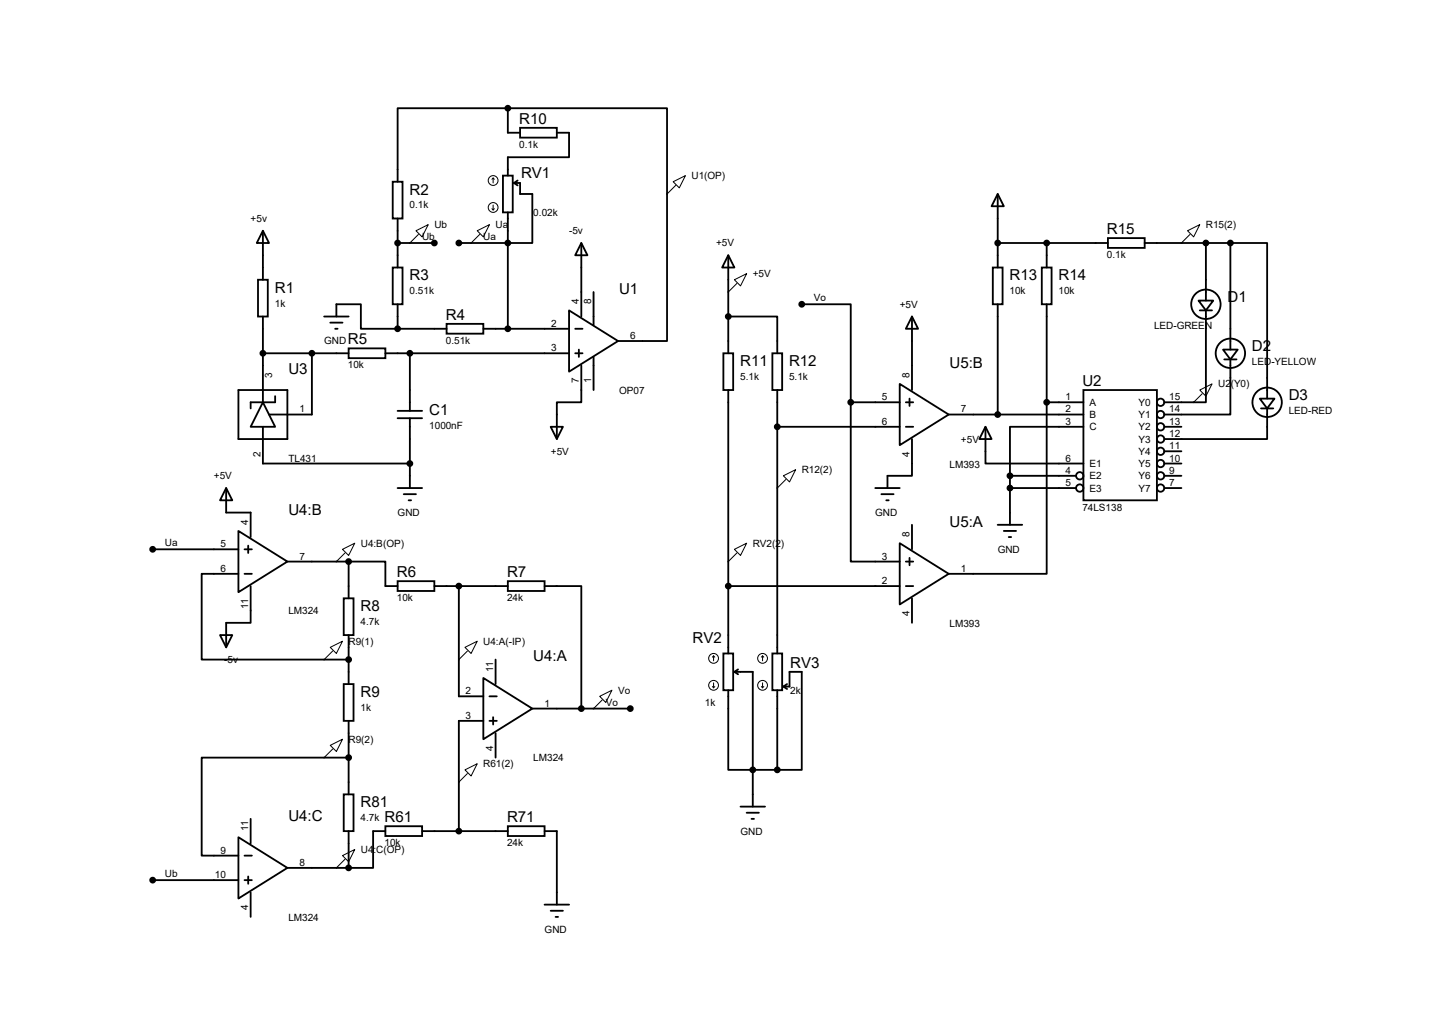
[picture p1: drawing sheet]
<svg xmlns="http://www.w3.org/2000/svg" width="297mm" height="210mm" viewBox="0 0 297 210" stroke-linecap="round" stroke-linejoin="round" font-family="sans-serif">
<g fill="none" stroke="#000" stroke-width=".38">
<path d="M81.4 37.7h2.1v7.6h-2.1zM104.3 36.4h2v7.6h-2zM105.3 22.4h-22.8v15.3M105.3 22.4h33v48.3h-10.1M105.3 22.4v5.1h2.6M106.6 37.9h1.3v2.3h2.5v10.2h-15.2M106.6 37.9l.8 .5M107.4 37.4l-.8 .5M107.9 26.5h7.6v2h-7.6zM115.5 27.5h2.5v5.1h-12.7v3.8M53.5 58h2v7.6h-2zM54.5 47.8l1.3 2.6h-2.5z"/>
<path d="M54.5 47.8v10.2M81.4 55.5h2.1v7.6h-2.1zM82.5 45.3v10.2M82.5 50.4h7.6M105.3 44v24.2M120.6 50.4l1.2 2.5h-2.5zM120.6 50.4v15.2M151 52.9l1.3 2.6h-2.5zM151 52.9v20.3M205.9 55.5h2v7.6h-2zM206.9 40.2l1.3 2.6h-2.5zM206.9 50.4h22.9"/>
<path d="M206.9 40.2v15.3M216.1 55.5h2v7.6h-2zM217.1 50.4v5.1M229.8 49.4h7.6v2h-7.6zM237.4 50.4h17.8M250.1 50.4v11.9M255.2 50.4h7.6v32.2M255.2 50.4v22.1M54.5 65.6v17.8M54.5 73.2h17.8M64.7 73.2v12.7h-8.9M67.2 65.6h5.1"/>
<path d="M68.5 66.9h2.5M69.5 68.2h.5M69.8 65.6v-2.5h5v5.1h7.7M72.3 72.2h7.6v2.1h-7.6zM79.9 73.2h38.1M82.5 68.2h10.1M82.5 63.1v5.1M85 73.2v12M92.6 67.1h7.6v2.1h-7.6zM100.2 68.2h17.8M118 64.3l10.2 6.4-10.2 6.3zM119.3 68.2h1.5"/>
<path d="M119.3 73.2h1.5M120.1 72.5v1.5M120.6 75.8v7.6h-5.1v7.6M123.1 60.5v6.9M123.1 74v6.9M150 73.2h2.1v7.7h-2.1zM151 65.6h10.2v7.6M160.2 73.2h2v7.7h-2zM166.3 63.1h10.1v20.3M186.6 79.6l10.2 6.3-10.2 6.4zM189.1 65.6l1.3 2.6h-2.5zM189.1 65.6v15.3"/>
<path d="M206.9 63.1v22.8M217.1 63.1v20.3M248.6 62.3h3l-1.5 2zM248.8 64.3h2.6M250.1 64.3v19.1h-8.6M253.7 72.5h3l-1.5 2zM253.9 74.5h2.6M255.2 74.5v11.4h-13.7M49.4 80.9h10.2v10.1h-10.2zM54.5 83.4l2.6 5.1h-5.1zM54.5 88.5v7.6h30.5M57.1 82.1v1.3h-5.1v1.3"/>
<path d="M82.5 86.7h5M82.5 85.2h5M85 86.7v14.5M114.2 88.5h2.6l-1.3 2.5zM151 80.9v54.6M161.2 80.9v54.6M161.2 88.5h25.4M176.4 83.4v33h10.2M176.4 83.4h10.2M187.9 83.4h1.5M187.9 88.5h1.5M188.6 82.6v1.6"/>
<path d="M189.1 91v7.6h-5v2.6M196.8 85.9h27.9M204.4 88.5l1.3 2.5h-2.6zM204.4 88.5v7.6h20.3M209.5 98.6h13.7M209.5 98.6v10.2M217.1 83.4v35.6h-20.3M217.1 83.4h7.6M224.7 80.9h15.2v22.8h-15.2zM224.7 88.5h-15.2v10.1M241.5 96.1h3.5M241.5 98.6h3.5"/>
<path d="M241.5 88.5h3.5M241.5 93.6h3.5M261.3 82.6h3l-1.5 2.1zM261.5 84.7h2.6M262.8 84.7v6.3h-21.3M31.7 113.9h17.7M46.9 101.2l1.3 2.5h-2.6zM46.9 101.2v5.1h5.1v5M49.4 110.1l10.2 6.3-10.2 6.4zM49.4 119h-7.6v17.7h30.5M50.7 113.9h1.5M50.7 119h1.5"/>
<path d="M51.5 113.1v1.5M59.6 116.4h12.7M72.3 116.4h7.6v5.1h2.6M72.3 116.4v7.6M82.5 101.2h5M83.7 102.4h2.6M84.8 103.7h.5M181.5 101.2h5.1M182.8 102.4h2.5M183.8 103.7h.5M186.6 112.6l10.2 6.4-10.2 6.3zM187.9 116.4h1.5"/>
<path d="M188.6 115.7v1.5M189.1 108.8v5.1M206.9 108.8h5.1M208.2 110.1h2.5M209.2 111.3h.5M209.5 101.2h13.7M241.5 101.2h3.5M45.6 131.7h2.6l-1.3 2.5zM52 121.5v7.6h-5.1v5.1M71.3 124h2v7.7h-2zM72.3 131.7v10.1M82.5 120.5h7.6v2h-7.6z"/>
<path d="M90.1 121.5h15.2M95.2 121.5v22.9h5M102.8 136.7v5.1M105.3 120.5h7.6v2h-7.6zM112.9 121.5h7.7v25.4M150 135.5h2.1v7.6h-2.1zM151 121.5h35.6M152.3 139.3h3.8v27.9M152.3 139.3l.8 .5M153.1 138.8l-.8 .5M160.2 135.5h2v7.6h-2zM187.9 121.5h1.5"/>
<path d="M189.1 124v5.1M71.3 141.8h2v7.6h-2zM72.3 157.1h-30.5v20.3h7.6M72.3 149.4v15.3M100.2 140.5l10.2 6.4-10.2 6.3zM100.2 149.4h-5v22.9M101.5 144.4h1.5M101.5 149.4h1.5M102.3 148.7v1.5M102.8 152v5.1M110.4 146.9h20.3M151 143.1v16.5h10.2"/>
<path d="M161.2 143.1v16.5M162.5 142.3h1.2v-3h2.6v20.3h-5.1M162.5 142.3l.7 .5M163.2 141.8l-.7 .5M49.4 173.6l10.2 6.3-10.2 6.4zM50.7 177.4h1.5M52 169.8v5M59.6 179.9h12.7M71.3 164.7h2v7.6h-2zM72.3 172.3v7.6M79.9 171.3h7.6v2h-7.6zM79.9 172.3h-2.5v7.6h-5.1"/>
<path d="M87.5 172.3h17.8M105.3 171.3h7.6v2h-7.6zM112.9 172.3h2.6v15.2M153.6 167.2h5.1M154.9 168.5h2.5M155.9 169.8h.5M31.7 182.5h17.7M50.7 182.5h1.5M51.5 181.7v1.5M52 185v5.1M112.9 187.5h5.1M114.2 188.8h2.6"/>
<path d="M115.2 190.1h.5"/>
<circle cx="250.1" cy="63.1" r="3"/>
<circle cx="255.2" cy="73.2" r="3"/>
<circle cx="223.9" cy="98.6" r=".76"/>
<circle cx="240.7" cy="88.5" r=".76"/>
<circle cx="240.7" cy="98.6" r=".76"/>
<circle cx="240.7" cy="83.4" r=".76"/>
<circle cx="240.7" cy="85.9" r=".76"/>
<circle cx="240.7" cy="93.6" r=".76"/>
<circle cx="240.7" cy="91" r=".76"/>
<circle cx="240.7" cy="96.1" r=".76"/>
<circle cx="262.8" cy="83.4" r="3"/>
<circle cx="223.9" cy="101.2" r=".76"/>
<circle cx="240.7" cy="101.2" r=".76"/>
</g>
<g fill="#000" stroke="#000" stroke-width=".38">
<circle cx="105.3" cy="22.4" r=".51"/>
<circle cx="82.5" cy="50.4" r=".51"/>
<circle cx="90.1" cy="50.4" r=".51"/>
<circle cx="95.2" cy="50.4" r=".51"/>
<circle cx="105.3" cy="50.4" r=".51"/>
<circle cx="206.9" cy="50.4" r=".51"/>
<circle cx="217.1" cy="50.4" r=".51"/>
<circle cx="250.1" cy="50.4" r=".51"/>
<circle cx="255.2" cy="50.4" r=".51"/>
<circle cx="54.5" cy="73.2" r=".51"/>
<circle cx="64.7" cy="73.2" r=".51"/>
<circle cx="82.5" cy="68.2" r=".51"/>
<circle cx="85" cy="73.2" r=".51"/>
<circle cx="105.3" cy="68.2" r=".51"/>
<circle cx="151" cy="65.6" r=".51"/>
<circle cx="166.3" cy="63.1" r=".51"/>
<circle cx="85" cy="96.1" r=".51"/>
<circle cx="161.2" cy="88.5" r=".51"/>
<circle cx="176.4" cy="83.4" r=".51"/>
<circle cx="206.9" cy="85.9" r=".51"/>
<circle cx="209.5" cy="98.6" r=".51"/>
<circle cx="217.1" cy="83.4" r=".51"/>
<circle cx="31.7" cy="113.9" r=".51"/>
<circle cx="72.3" cy="116.4" r=".51"/>
<circle cx="209.5" cy="101.2" r=".51"/>
<circle cx="72.3" cy="136.7" r=".51"/>
<circle cx="95.2" cy="121.5" r=".51"/>
<circle cx="151" cy="121.5" r=".51"/>
<circle cx="72.3" cy="157.1" r=".51"/>
<circle cx="120.6" cy="146.9" r=".51"/>
<circle cx="130.7" cy="146.9" r=".51"/>
<circle cx="156.1" cy="159.6" r=".51"/>
<circle cx="161.2" cy="159.6" r=".51"/>
<circle cx="72.3" cy="179.9" r=".51"/>
<circle cx="95.2" cy="172.3" r=".51"/>
<circle cx="31.7" cy="182.5" r=".51"/>
</g>
<g fill="none" stroke="#000" stroke-width=".21">
<path d="M102.3 36.9l-.3 .3M102.3 36.9l.2 .3M102.3 36.9v1M139.6 37.7l2.6-1.3-1.3 2.5zM140.1 38.4l-1.8 1.8M86.3 47.8l2.5-1.2-1.3 2.5zM86.8 48.6l-1.8 1.8M99 47.8l2.5-1.2-1.3 2.5zM99.5 48.6l-1.8 1.8M102 43.3l.3 .2M102.3 42.5v1M102.5 43.3l-.2 .2"/>
<path d="M152.3 58l2.6-1.3-1.3 2.6zM152.8 58.8l-1.8 1.7M246.3 47.8l2.5-1.2-1.2 2.5zM246.8 48.6l-1.8 1.8M162.5 98.6l2.5-1.2-1.3 2.5zM163 99.4l-1.8 1.8M248.8 80.9l2.6-1.3-1.3 2.5zM249.3 81.6l-1.7 1.8M71 113.9l2.6-1.3-1.3 2.5zM71.5 114.6l-1.7 1.8M152.3 113.9l2.6-1.3-1.3 2.5zM152.8 114.6l-1.8 1.8"/>
<path d="M68.5 134.2l2.5-1.3-1.2 2.6zM69 135l-1.8 1.7M96.4 134.2l2.6-1.3-1.3 2.6zM96.9 135l-1.7 1.7M148 136l-.3 .2M148 136l.3 .2M148 136v1M158.2 136l-.3 .2M158.2 136l.2 .2M158.2 136v1M68.5 154.5l2.5-1.3-1.2 2.6zM69 155.3l-1.8 1.8"/>
<path d="M96.4 159.6l2.6-1.3-1.3 2.6zM124.4 144.4l2.5-1.3-1.3 2.5zM124.9 145.1l-1.8 1.8M147.7 142.3l.3 .3M148 141.6v1M148.3 142.3l-.3 .3M157.9 142.3l.3 .3M158.2 141.6v1M158.4 142.3l-.2 .3M71 177.4l2.6-1.3-1.3 2.5zM71.5 178.1l-1.7 1.8M96.9 160.4l-1.7 1.7"/>
<circle cx="102.3" cy="37.4" r="1.02"/>
<circle cx="102.3" cy="43" r="1.02"/>
<circle cx="148" cy="136.5" r="1.02"/>
<circle cx="158.2" cy="136.5" r="1.02"/>
<circle cx="148" cy="142.1" r="1.02"/>
<circle cx="158.2" cy="142.1" r="1.02"/>
</g>
<g font-size="3.1">
<text x="107.7" y="25.7">R10</text>
<text x="85" y="40.3">R2</text>
<text x="108.1" y="36.8">RV1</text>
<text x="229.6" y="48.5">R15</text>
<text x="85" y="58.1">R3</text>
<text x="209.4" y="58.1">R13</text>
<text x="219.5" y="58.1">R14</text>
<text x="57" y="60.7">R1</text>
<text x="128.4" y="61">U1</text>
<text x="254.6" y="62.7">D1</text>
<text x="72.1" y="71.4">R5</text>
<text x="92.5" y="66.3">R4</text>
<text x="59.8" y="77.5">U3</text>
<text x="153.5" y="75.9">R11</text>
<text x="163.7" y="75.9">R12</text>
<text x="196.9" y="76.2">U5:B</text>
<text x="259.7" y="72.9">D2</text>
<text x="224.5" y="80">U2</text>
<text x="267.3" y="83">D3</text>
<text x="89" y="86.1">C1</text>
<text x="59.8" y="106.7">U4:B</text>
<text x="196.9" y="109.2">U5:A</text>
<text x="82.3" y="119.6">R6</text>
<text x="105.2" y="119.6">R7</text>
<text x="74.8" y="126.7">R8</text>
<text x="110.6" y="137.1">U4:A</text>
<text x="143.6" y="133.3">RV2</text>
<text x="163.9" y="138.4">RV3</text>
<text x="74.8" y="144.4">R9</text>
<text x="74.8" y="167.3">R81</text>
<text x="59.8" y="170.1">U4:C</text>
<text x="79.8" y="170.4">R61</text>
<text x="105.2" y="170.4">R71</text>
</g>
<g font-size="2.1">
<text x="107.7" y="30.6">0.1k</text>
<text x="143.4" y="37.1">U1(OP)</text>
<text x="52" y="46">+5v</text>
<text x="85" y="43.2">0.1k</text>
<text x="90.1" y="47.3">Ub</text>
<text x="102.8" y="47.3">Ua</text>
<text x="110.6" y="44.9">0.02k</text>
<text x="250.1" y="47.3">R15(2)</text>
<text x="87.5" y="49.8">Ub</text>
<text x="100.2" y="49.8">Ua</text>
<text x="118" y="48.6">-5v</text>
<text x="148.5" y="51.1">+5V</text>
<text x="229.6" y="53.5">0.1k</text>
<text x="156.1" y="57.4">+5V</text>
<text x="57" y="63.5">1k</text>
<text x="85" y="61">0.51k</text>
<text x="120.1" y="63.1" transform="rotate(-90 120.1 63.1)">4</text>
<text x="122.6" y="63.1" transform="rotate(-90 122.6 63.1)">8</text>
<text x="168.8" y="62.5">Vo</text>
<text x="186.6" y="63.8">+5V</text>
<text x="209.4" y="61">10k</text>
<text x="219.5" y="61">10k</text>
<text x="67.2" y="71.4">GND</text>
<text x="92.5" y="71.3">0.51k</text>
<text x="114.3" y="67.7">2</text>
<text x="130.7" y="70.3">6</text>
<text x="239.3" y="68.1">LED-GREEN</text>
<text x="72.1" y="76.4">10k</text>
<text x="114.3" y="72.8">3</text>
<text x="259.7" y="75.7">LED-YELLOW</text>
<text x="56.4" y="78.3" transform="rotate(-90 56.4 78.3)">3</text>
<text x="120.1" y="79.5" transform="rotate(-90 120.1 79.5)">7</text>
<text x="122.6" y="79.5" transform="rotate(-90 122.6 79.5)">1</text>
<text x="128.4" y="81.7">OP07</text>
<text x="153.5" y="78.8">5.1k</text>
<text x="163.7" y="78.8">5.1k</text>
<text x="182.9" y="83">5</text>
<text x="188.6" y="78.3" transform="rotate(-90 188.6 78.3)">8</text>
<text x="221" y="83">1</text>
<text x="242.5" y="83">15</text>
<text x="252.6" y="80.3">U2(Y0)</text>
<text x="62.1" y="85.5">1</text>
<text x="89" y="88.9">1000nF</text>
<text x="182.9" y="88.1">6</text>
<text x="199.3" y="85.5">7</text>
<text x="221" y="85.5">2</text>
<text x="221" y="88.1">3</text>
<text x="226" y="84.1">A</text>
<text x="226" y="86.7">B</text>
<text x="226" y="89.2">C</text>
<text x="236.1" y="84.1">Y0</text>
<text x="236.1" y="86.7">Y1</text>
<text x="236.1" y="89.2">Y2</text>
<text x="242.5" y="85.5">14</text>
<text x="242.5" y="88.1">13</text>
<text x="267.3" y="85.9">LED-RED</text>
<text x="54" y="94.7" transform="rotate(-90 54 94.7)">2</text>
<text x="59.8" y="95.7">TL431</text>
<text x="114.3" y="94.3">+5V</text>
<text x="188.6" y="94.7" transform="rotate(-90 188.6 94.7)">4</text>
<text x="199.3" y="91.7">+5V</text>
<text x="221" y="95.7">6</text>
<text x="236.1" y="91.7">Y3</text>
<text x="236.1" y="94.3">Y4</text>
<text x="242.5" y="90.6">12</text>
<text x="242.5" y="93.1">11</text>
<text x="242.5" y="95.7">10</text>
<text x="44.4" y="99.4">+5V</text>
<text x="166.3" y="98.1">R12(2)</text>
<text x="196.9" y="96.9">LM393</text>
<text x="221" y="98.2">4</text>
<text x="221" y="100.8">5</text>
<text x="226" y="96.8">E1</text>
<text x="226" y="99.4">E2</text>
<text x="226" y="101.9">E3</text>
<text x="236.1" y="96.8">Y5</text>
<text x="236.1" y="99.4">Y6</text>
<text x="236.1" y="101.9">Y7</text>
<text x="242.5" y="98.2">9</text>
<text x="242.5" y="100.8">7</text>
<text x="82.5" y="107">GND</text>
<text x="181.5" y="107">GND</text>
<text x="224.5" y="105.8">74LS138</text>
<text x="34.2" y="113.2">Ua</text>
<text x="45.8" y="113.5">5</text>
<text x="51.5" y="108.8" transform="rotate(-90 51.5 108.8)">4</text>
<text x="74.8" y="113.3">U4:B(OP)</text>
<text x="156.1" y="113.3">RV2(2)</text>
<text x="188.6" y="111.3" transform="rotate(-90 188.6 111.3)">8</text>
<text x="45.8" y="118.5">6</text>
<text x="62.1" y="116">7</text>
<text x="182.9" y="116">3</text>
<text x="199.3" y="118.5">1</text>
<text x="206.9" y="114.6">GND</text>
<text x="82.3" y="124.6">10k</text>
<text x="105.2" y="124.6">24k</text>
<text x="182.9" y="121.1">2</text>
<text x="51.5" y="126.2" transform="rotate(-90 51.5 126.2)">11</text>
<text x="59.8" y="127.4">LM324</text>
<text x="74.8" y="129.5">4.7k</text>
<text x="188.6" y="127.7" transform="rotate(-90 188.6 127.7)">4</text>
<text x="196.9" y="129.9">LM393</text>
<text x="46.5" y="137.5">-5v</text>
<text x="72.3" y="133.6">R9(1)</text>
<text x="100.2" y="133.6">U4:A(-IP)</text>
<text x="96.6" y="143.9">2</text>
<text x="102.3" y="139.3" transform="rotate(-90 102.3 139.3)">11</text>
<text x="128.2" y="143.8">Vo</text>
<text x="163.9" y="143.9">2k</text>
<text x="74.8" y="147.3">1k</text>
<text x="96.6" y="149">3</text>
<text x="112.9" y="146.5">1</text>
<text x="125.6" y="146.3">Vo</text>
<text x="146.2" y="146.4">1k</text>
<text x="72.3" y="154">R9(2)</text>
<text x="102.3" y="155.7" transform="rotate(-90 102.3 155.7)">4</text>
<text x="100.2" y="159">R61(2)</text>
<text x="110.6" y="157.9">LM324</text>
<text x="51.5" y="172.3" transform="rotate(-90 51.5 172.3)">11</text>
<text x="74.8" y="170.2">4.7k</text>
<text x="153.6" y="173">GND</text>
<text x="45.8" y="177">9</text>
<text x="62.1" y="179.5">8</text>
<text x="74.8" y="176.8">U4:C(OP)</text>
<text x="79.8" y="175.4">10k</text>
<text x="105.2" y="175.4">24k</text>
<text x="34.2" y="181.8">Ub</text>
<text x="44.6" y="182">10</text>
<text x="51.5" y="188.7" transform="rotate(-90 51.5 188.7)">4</text>
<text x="59.8" y="190.9">LM324</text>
<text x="112.9" y="193.3">GND</text>
</g>
</svg>
